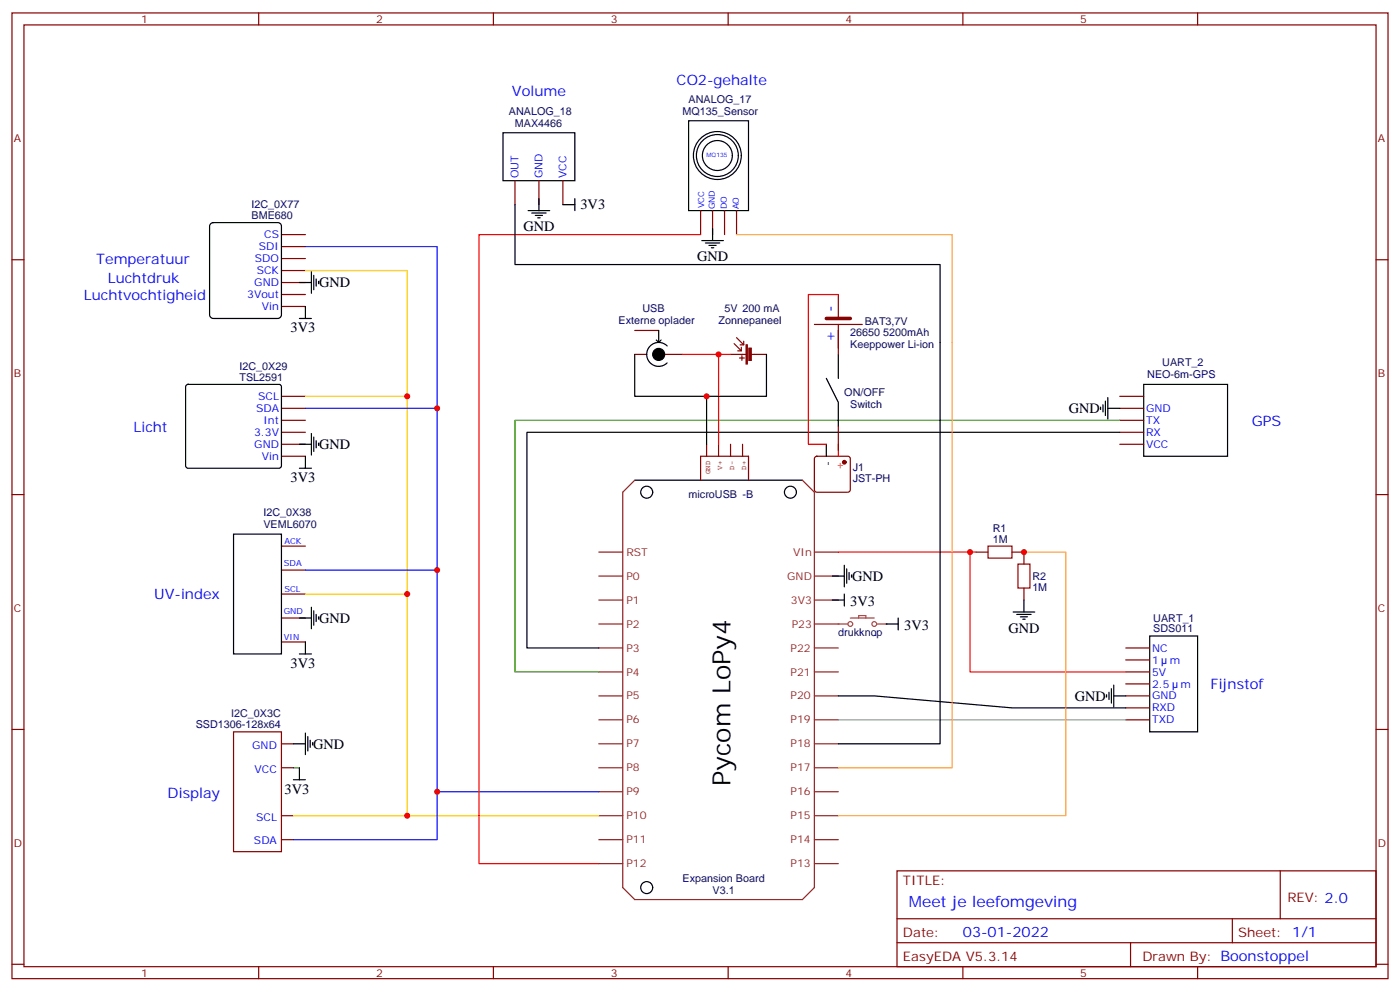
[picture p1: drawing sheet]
<svg xmlns="http://www.w3.org/2000/svg" width="412mm" height="292mm" viewBox="0 0 412 292" stroke-linecap="round" stroke-linejoin="round" font-family="sans-serif">
<g fill="none" stroke="#870000" stroke-width=".35">
<path d="M3.5 3.8h405.4v284.3h-405.4zM7.1 7.3h398.2v277.3h-398.2zM76.2 3.8v3.5M145.3 3.8v3.5M214.5 3.8v3.5M283.6 3.8v3.5M352.8 3.8v3.5M151.7 53.2v7.1M158.7 53.2v7.1M165.8 53.2v7.1M3.5 76.5h3.6M82.9 79.7h7.1"/>
<path d="M82.9 76.1h7.1M82.9 72.6h7.1M82.9 69.1h7.1M206.4 62v7.1M209.9 62v7.1M213.4 62v7.1M217 62v7.1M405.3 76.5h3.6M82.9 90.2h7.1M82.9 86.7h7.1M82.9 83.2h7.1M187 97.3h7"/>
<path d="M239.9 95.5h14.1M246.9 86.7v7.1M246.9 95.5v8.9M82.9 116.7h7.1M187 104.4h3.5M195.8 104.4h5.3M329.8 116.7h7.1M82.9 134.3h7.1M82.9 130.8h7.1M82.9 127.3h7.1M82.9 123.8h7.1M82.9 120.2h7.1"/>
<path d="M240.1 134.5l.5-.2h9.2l.5 .2 .2 .5v9.2l-.3 .5-.4 .2h-9.2l-.5-.2-.2-.5v-9.2zM246.9 125.5v7.1M329.8 130.8h7.1M329.8 127.3h7.1M329.8 123.8h7.1M329.8 120.2h7.1M3.5 145.6h3.6M405.3 145.6h3.6M82.9 174.9h7.1M82.9 167.9h7.1M82.9 160.8h7.1M287.5 162.6h3.5"/>
<path d="M298.1 162.6h3.5v3.5M301.6 173.1v3.6M82.9 189h7.1M82.9 182h7.1M331.6 190.8h7.1M331.6 194.3h7.1M331.6 197.8h7.1M3.5 214.8h3.6M68.8 215.5h14.1v35.3h-14.1zM82.9 219h3.5M331.6 201.4h7.1M331.6 204.9h7.1"/>
<path d="M331.6 208.4h7.1M331.6 211.9h7.1M405.3 214.8h3.6M82.9 226.1h3.5M82.9 247.2h3.5M82.9 240.2h3.5M264.2 256.4h141.1v28.2h-141.1zM377.1 256.4v14.1M264.2 270.5h141.1M264.2 277.6h141.1M333 277.6v7M363 270.5v7.1"/>
<path d="M3.5 283.9h3.6M76.2 284.6v3.5M145.3 284.6v3.5M214.5 284.6v3.5M283.6 284.6v3.5M352.8 284.6v3.5M405.3 283.9h3.6"/>
</g>
<g fill="none" stroke="#8c2424" stroke-width=".35">
<path d="M187 141.4l-3.6 3.5v116.4l3.6 3.6h49.4l3.5-3.6v-116.4l-3.5-3.5M176.4 162.6h7M176.4 169.6h7M176.4 176.7h7M239.9 162.6h7M239.9 169.6h7M239.9 176.7h7M176.4 183.7h7M176.4 190.8h7M176.4 197.8h7M239.9 183.7h7M239.9 190.8h7"/>
<path d="M239.9 197.8h7M176.4 204.9h7M176.4 211.9h7M176.4 219h7M239.9 204.9h7M239.9 211.9h7M239.9 219h7M176.4 226.1h7M176.4 233.1h7M239.9 226.1h7M239.9 233.1h7M176.4 240.2h7"/>
<path d="M176.4 247.2h7M176.4 254.3h7M239.9 240.2h7M239.9 247.2h7M239.9 254.3h7"/>
</g>
<g fill="none" stroke="#000" stroke-width=".35">
<path d="M148.2 39.1h21.1v14.1h-21.1zM202.8 35.6h17.7v26.4h-17.7zM158.7 58.5v3.5M169.3 58.5v3.5M62 66l.8-.5h19l.9 .5 .2 .6v26.1l-.5 .9-.6 .2h-19l-.9-.5-.2-.6v-26.1zM151.7 60.3v17.6h125.2v141.1h-30M155.6 62h6.3M156.6 62.7h4.3M157.7 63.4h2.1M158.4 64.1h.7M165.8 60.3h3.5M206.7 70.8h6.4"/>
<path d="M207.8 71.5h4.2M208.8 72.2h2.2M209.5 73h.8M209.9 67.3v3.5M88.2 83.2h3.5M88.2 93.8h3.5M90 90.2v3.6M91.7 80v6.4M92.4 81.1v4.2M93.1 82.1v2.1M93.8 82.8v.7M194 97.3v3.5l-.7-.7"/>
<path d="M54.9 113.4l.5-.2h26.8l.5 .2 .2 .5v23.3l-.2 .5-.5 .2h-26.8l-.5-.3-.2-.4v-23.3zM187 104.4v12.3h21.1v14.1M194.7 100.1l-.7 .7M196.5 101.9a3.5 3.5 0 0 0-5 0 3.5 3.5 0 0 0 0 4.9 3.5 3.5 0 0 0 5 0M225.8 104.4v12.3h-17.7M243.4 111.4l3.5 7.1v7M246.9 104.4v7M324.2 119.9v.7M324.9 119.2v2.1M325.6 118.1v4.2M326.3 117.1v6.3M336.9 113.2h24.7v21.1h-24.7z"/>
<path d="M88.2 130.8h3.5M88.2 137.9h3.5M90 134.3v3.6M91.7 127.6v6.4M92.4 128.7v4.2M93.1 129.8v2.1M93.8 130.5v.7M243.4 130.8v3.5M326.3 120.2h3.5M329.8 127.3h-174.6v63.5h21.2M68.8 157.3h14.1v35.2h-14.1zM187 141.4h49.4"/>
<path d="M91.7 178.8v6.3M92.4 179.8v4.3M245.2 169.6h3.5M245.2 176.7h3.5M248.7 166.4v6.4M248.7 174.9v3.5M249.4 167.5v4.2M250.1 168.6v2.1M250.8 169.3v.7M301.6 176.7v3.5M88.2 182h3.5M88.2 192.5h3.5"/>
<path d="M90 189v3.5M93.1 180.9v2.1M93.8 181.6v.7M298.4 180.2h6.4M299.5 180.9h4.2M300.6 181.6h2.1M301.3 182.3h.7M338.7 187.3h14.1v28.2h-14.1zM86.4 219h3.6M90 215.8v6.4M90.7 216.9v4.2M91.4 217.9v2.2"/>
<path d="M92.1 218.7v.7M246.9 204.9h10.6l40.6 3.5h33.5M326 204.5v.7M326.7 203.8v2.2M327.4 202.8v4.2M328.1 204.9h3.5M328.1 201.7v6.4M86.4 229.6h3.6M88.2 226.1v3.5"/>
<circle cx="211.3" cy="45.8" r="7.1"/>
<circle cx="211.3" cy="45.8" r="4.4"/>
<circle cx="211.3" cy="45.8" r="6.2"/>
<circle cx="190.5" cy="144.9" r="1.76"/>
<circle cx="232.8" cy="144.9" r="1.76"/>
<circle cx="190.5" cy="261.3" r="1.76"/>
</g>
<path d="M86.4 226.1h1.8" fill="none" stroke="#008700" stroke-width=".35"/>
<path d="M90 79.7h29.9v160.5h56.5M90 116.7h29.9M90 174.9h29.9M86.4 240.2h33.5" fill="none" stroke="#fc0" stroke-width=".35"/>
<path d="M90 72.6h38.8v160.5h47.6M90 120.2h38.8M90 167.9h38.8M128.8 233.1v14.1h-42.4" fill="none" stroke="#00f" stroke-width=".35"/>
<path d="M329.8 123.8h-178.1v74h24.7" fill="none" stroke="#390" stroke-width=".35"/>
<path d="M246.9 211.9h84.7" fill="none" stroke="#999" stroke-width=".35"/>
<path d="M206.4 69.1h-65.3v185.2h35.3M246.9 86.7h-8.8v44.1h5.3M201.1 104.4h10.6v26.4M211.7 104.4h3.5M246.9 130.8v3.5M246.9 162.6h40.6M285.8 162.6v35.2h45.8" fill="none" stroke="#f00" stroke-width=".35"/>
<path d="M291 160.8h7.1v3.5h-7.1zM299.9 166.1h3.5v7h-3.5z" fill="none" stroke="#a10000" stroke-width=".35"/>
<path d="M217 69.1h63.5v157h-33.6M301.6 162.6h12.4v77.6h-67.1" fill="none" stroke="#f93" stroke-width=".35"/>
<path d="M243.4 93.8h7.1" fill="none" stroke="#870000" stroke-width="1.1"/>
<circle cx="248.7" cy="136.1" r=".53" fill="#870000" stroke="#870000" stroke-width=".35"/>
<g fill="none" stroke="#850000" stroke-width=".35">
<path d="M217 99.4l2.1 2.1M215.2 104.4h4.6M216.3 101.2l2.1 2.1M217.8 105.4h1.5M218.4 102.2v1.1h-1.1M218.5 104.7v1.4M219.1 100.5v1h-1.1M221.2 104.4h4.6M208.1 130.8v3.5M211.7 130.8v3.5M215.2 130.8v3.5M218.7 130.8v3.5"/>
<path d="M206.4 141.4v-7.1h14.1v7.1"/>
</g>
<g fill="#850000" stroke="#850000" stroke-width=".35">
<path d="M219.8 101.5h.3v5.7h-.3z"/>
<path d="M220.6 102.5h.7v3.6h-.7z"/>
</g>
<circle cx="194" cy="104.4" r="1.76" fill="#000" stroke="#000" stroke-width=".35"/>
<g fill="none" stroke="#a64a4a" stroke-width=".35">
<path d="M246.9 183.7h2.9M250.5 182h7M252.9 182v-.7h2.2v.7M258.2 183.7h2.9"/>
<circle cx="250.5" cy="183.7" r=".71"/>
<circle cx="257.5" cy="183.7" r=".71"/>
</g>
<g fill="#a64a4a">
<circle cx="261.1" cy="183.7" r=".18"/>
<circle cx="246.9" cy="183.7" r=".18"/>
</g>
<path d="M261.1 183.7h3.5M264.6 182v3.5" fill="none" stroke="#000" stroke-width=".35"/>
<g fill="#c00">
<circle cx="119.9" cy="116.7" r=".88"/>
<circle cx="119.9" cy="174.9" r=".88"/>
<circle cx="119.9" cy="240.2" r=".88"/>
<circle cx="128.8" cy="120.2" r=".88"/>
<circle cx="128.8" cy="167.9" r=".88"/>
<circle cx="128.8" cy="233.1" r=".88"/>
<circle cx="301.6" cy="162.6" r=".88"/>
<circle cx="285.8" cy="162.6" r=".88"/>
<circle cx="208.1" cy="116.7" r=".88"/>
<circle cx="211.7" cy="104.4" r=".88"/>
</g>
<text font-size="7.4" x="215.2" y="231.4" transform="rotate(-90 215.2 231.4)">Pycom LoPy4</text>
<text font-size="4.6" fill="#00f" x="267.8" y="267">Meet je leefomgeving</text>
<g font-size="4.2" fill="#00f">
<text x="150.8" y="28.3">Volume</text>
<text x="199.3" y="25">CO2-gehalte</text>
<text x="28.4" y="77.8">Temperatuur</text>
<text x="31.7" y="83.2">Luchtdruk</text>
<text x="24.7" y="88.5">Luchtvochtigheid</text>
<text x="245.9" y="92" transform="rotate(-90 245.9 92)">-</text>
<text x="245.9" y="100.8" transform="rotate(-90 245.9 100.8)">+</text>
<text x="368.7" y="125.5">GPS</text>
<text x="39.3" y="127.1">Licht</text>
<text x="45.4" y="176.5">UV-index</text>
<text x="356.6" y="203">Fijnstof</text>
<text x="49.4" y="234.9">Display</text>
<text x="283.6" y="275.8">03-01-2022</text>
</g>
<g font-size="4.2">
<text x="171" y="61.6">3V3</text>
<text x="154.2" y="68.1">GND</text>
<text x="205.3" y="76.9">GND</text>
<text x="94" y="84.6">GND</text>
<text x="85.6" y="97.8">3V3</text>
<text x="314.9" y="121.6">GND</text>
<text x="94" y="132.2">GND</text>
<text x="85.6" y="141.9">3V3</text>
<text x="251" y="171">GND</text>
<text x="250.5" y="178.4">3V3</text>
<text x="94" y="183.4">GND</text>
<text x="266.3" y="185.5">3V3</text>
<text x="297" y="186.3">GND</text>
<text x="85.6" y="196.6">3V3</text>
<text x="316.6" y="206.3">GND</text>
<text x="92.3" y="220.4">GND</text>
<text x="83.8" y="233.6">3V3</text>
</g>
<g font-size="3.9" fill="#800">
<text x="266" y="260.6">TITLE:</text>
<text x="379.2" y="265.6">REV: 2.0</text>
<text x="266" y="275.8">Date:</text>
<text x="364.8" y="275.8">Sheet: 1/1</text>
<text x="266" y="282.9">EasyEDA V5.3.14</text>
<text x="336.5" y="282.9">Drawn By: Boonstoppel</text>
</g>
<g font-size="3.2" fill="#800">
<text x="41.6" y="6.8">1</text>
<text x="110.8" y="6.8">2</text>
<text x="179.9" y="6.8">3</text>
<text x="249.1" y="6.8">4</text>
<text x="318.2" y="6.8">5</text>
<text x="4.1" y="41.9">A</text>
<text x="405.9" y="41.9">A</text>
<text x="4.1" y="111.1">B</text>
<text x="405.9" y="111.1">B</text>
<text x="4.1" y="180.2">C</text>
<text x="405.9" y="180.2">C</text>
<text x="4.1" y="249.3">D</text>
<text x="405.9" y="249.3">D</text>
<text x="41.6" y="287.6">1</text>
<text x="110.8" y="287.6">2</text>
<text x="179.9" y="287.6">3</text>
<text x="249.1" y="287.6">4</text>
<text x="318.2" y="287.6">5</text>
</g>
<g font-size="3.2" fill="#000080">
<text x="149.9" y="33.8">ANALOG_18</text>
<text x="201.1" y="33.8">MQ135_Sensor</text>
<text x="202.8" y="30.3">ANALOG_17</text>
<text x="151.7" y="37.3">MAX4466</text>
<text x="74.1" y="64.5">BME680</text>
<text x="74.1" y="61.3">I2C_0X77</text>
<text x="182.2" y="95.5">Externe oplader</text>
<text x="189.3" y="92">USB</text>
<text x="211.7" y="95.5">Zonnepaneel</text>
<text x="213.4" y="92">5V 200 mA</text>
<text x="254.7" y="95.8">BAT3,7V</text>
<text x="250.5" y="99.1">26650 5200mAh</text>
<text x="250.5" y="102.6">Keeppower Li-ion</text>
<text x="342.4" y="107.9">UART_2</text>
<text x="70.6" y="112.1">TSL2591</text>
<text x="70.6" y="108.9">I2C_0X29</text>
<text x="338" y="111.4">NEO-6m-GPS</text>
<text x="248.7" y="116.7">ON/OFF</text>
<text x="250.5" y="120.2">Switch</text>
<text x="251.2" y="141.9">JST-PH</text>
<text x="251.2" y="138.6">J1</text>
<text x="202.8" y="146.7">microUSB -B</text>
<text x="77.6" y="155.5">VEML6070</text>
<text x="77.6" y="152">I2C_0X38</text>
<text x="292.5" y="159.7">1M</text>
<text x="292.5" y="156.6">R1</text>
<text x="304.1" y="174">1M</text>
<text x="304.1" y="170.7">R2</text>
<text x="339.7" y="183">UART_1</text>
<text x="246.9" y="187.3">drukknop</text>
<text x="257.5" y="187.3">.</text>
<text x="339.7" y="186.2">SDS011</text>
<text x="57.7" y="214.4">SSD1306-128x64</text>
<text x="68.1" y="211.2">I2C_0X3C</text>
<text x="201.1" y="259.6">Expansion Board</text>
<text x="209.9" y="263.1">V3.1</text>
</g>
<g font-size="3.2" fill="#00f">
<text x="152.8" y="52.5" transform="rotate(-90 152.8 52.5)">OUT</text>
<text x="159.8" y="52.5" transform="rotate(-90 159.8 52.5)">GND</text>
<text x="166.9" y="52.5" transform="rotate(-90 166.9 52.5)">VCC</text>
<text x="77.8" y="70.1">CS</text>
<text x="75.1" y="77.2">SDO</text>
<text x="76.2" y="73.7">SDI</text>
<text x="75.6" y="80.7">SCK</text>
<text x="72.8" y="87.8">3Vout</text>
<text x="74.9" y="84.2">GND</text>
<text x="77.2" y="91.3">Vin</text>
<text x="76" y="117.8">SCL</text>
<text x="75.4" y="121.3">SDA</text>
<text x="77.6" y="124.8">Int</text>
<text x="337.6" y="121.3">GND</text>
<text x="337.6" y="124.8">TX</text>
<text x="74.8" y="128.3">3.3V</text>
<text x="74.9" y="131.9">GND</text>
<text x="337.6" y="128.3">RX</text>
<text x="337.6" y="131.9">VCC</text>
<text x="77.2" y="135.4">Vin</text>
<text x="339.4" y="191.8">NC</text>
<text x="339.4" y="195.4">1</text>
<text x="344.6" y="195.4">m</text>
<text x="339.4" y="198.9">5V</text>
<text x="339.4" y="202.4">2.5</text>
<text x="347.7" y="202.4">m</text>
<text x="339.4" y="206">GND</text>
<text x="339.4" y="209.5">RXD</text>
<text x="339.4" y="213">TXD</text>
<text x="74.3" y="220.4">GND</text>
<text x="75" y="227.5">VCC</text>
<text x="75.4" y="241.6">SCL</text>
<text x="74.8" y="248.6">SDA</text>
</g>
<text font-size="3.2" x="244.8" y="137.1" transform="rotate(-90 244.8 137.1)">-</text>
<text font-size="3.2" fill="#f00" x="248.4" y="138.2" transform="rotate(-90 248.4 138.2)">+</text>
<g font-size="3.2" fill="#8d2323">
<text x="184.5" y="163.6">RST</text>
<text x="233.7" y="163.6">VIn</text>
<text x="184.5" y="170.7">P0</text>
<text x="231.9" y="170.7">GND</text>
<text x="184.5" y="177.7">P1</text>
<text x="233" y="177.7">3V3</text>
<text x="184.5" y="184.8">P2</text>
<text x="233.2" y="184.8">P23</text>
<text x="184.5" y="191.8">P3</text>
<text x="232.9" y="191.8">P22</text>
<text x="184.5" y="198.9">P4</text>
<text x="232.9" y="198.9">P21</text>
<text x="184.5" y="206">P5</text>
<text x="232.9" y="206">P20</text>
<text x="184.5" y="213">P6</text>
<text x="232.9" y="213">P19</text>
<text x="184.5" y="220.1">P7</text>
<text x="232.9" y="220.1">P18</text>
<text x="184.5" y="227.1">P8</text>
<text x="232.9" y="227.1">P17</text>
<text x="184.5" y="234.2">P9</text>
<text x="232.9" y="234.2">P16</text>
<text x="184.5" y="241.2">P10</text>
<text x="232.9" y="241.2">P15</text>
<text x="184.5" y="248.3">P11</text>
<text x="232.9" y="248.3">P14</text>
<text x="184.5" y="255.3">P12</text>
<text x="232.9" y="255.3">P13</text>
</g>
<g font-size="2.5" fill="#00f">
<text x="207.4" y="61.3" transform="rotate(-90 207.4 61.3)">VCC</text>
<text x="210.6" y="61.7" transform="rotate(-90 210.6 61.7)">GND</text>
<text x="214.1" y="61.7" transform="rotate(-90 214.1 61.7)">DO</text>
<text x="217.7" y="61.7" transform="rotate(-90 217.7 61.7)">AO</text>
<text x="83.8" y="160.1">ACK</text>
<text x="83.6" y="166.8">SDA</text>
<text x="83.8" y="174.2">SCL</text>
<text x="83.6" y="180.9">GND</text>
<text x="83.6" y="188.3">VIN</text>
</g>
<g font-size="2.1" fill="#840000">
<text x="209.2" y="139.6" transform="rotate(-90 209.2 139.6)">GND</text>
<text x="212.7" y="138.3" transform="rotate(-90 212.7 138.3)">V+</text>
<text x="216.3" y="138.3" transform="rotate(-90 216.3 138.3)">D-</text>
<text x="219.8" y="138.3" transform="rotate(-90 219.8 138.3)">D+</text>
</g>
<text font-size="1.8" fill="#00f" x="208.1" y="46.1">MQ135</text>
</svg>
